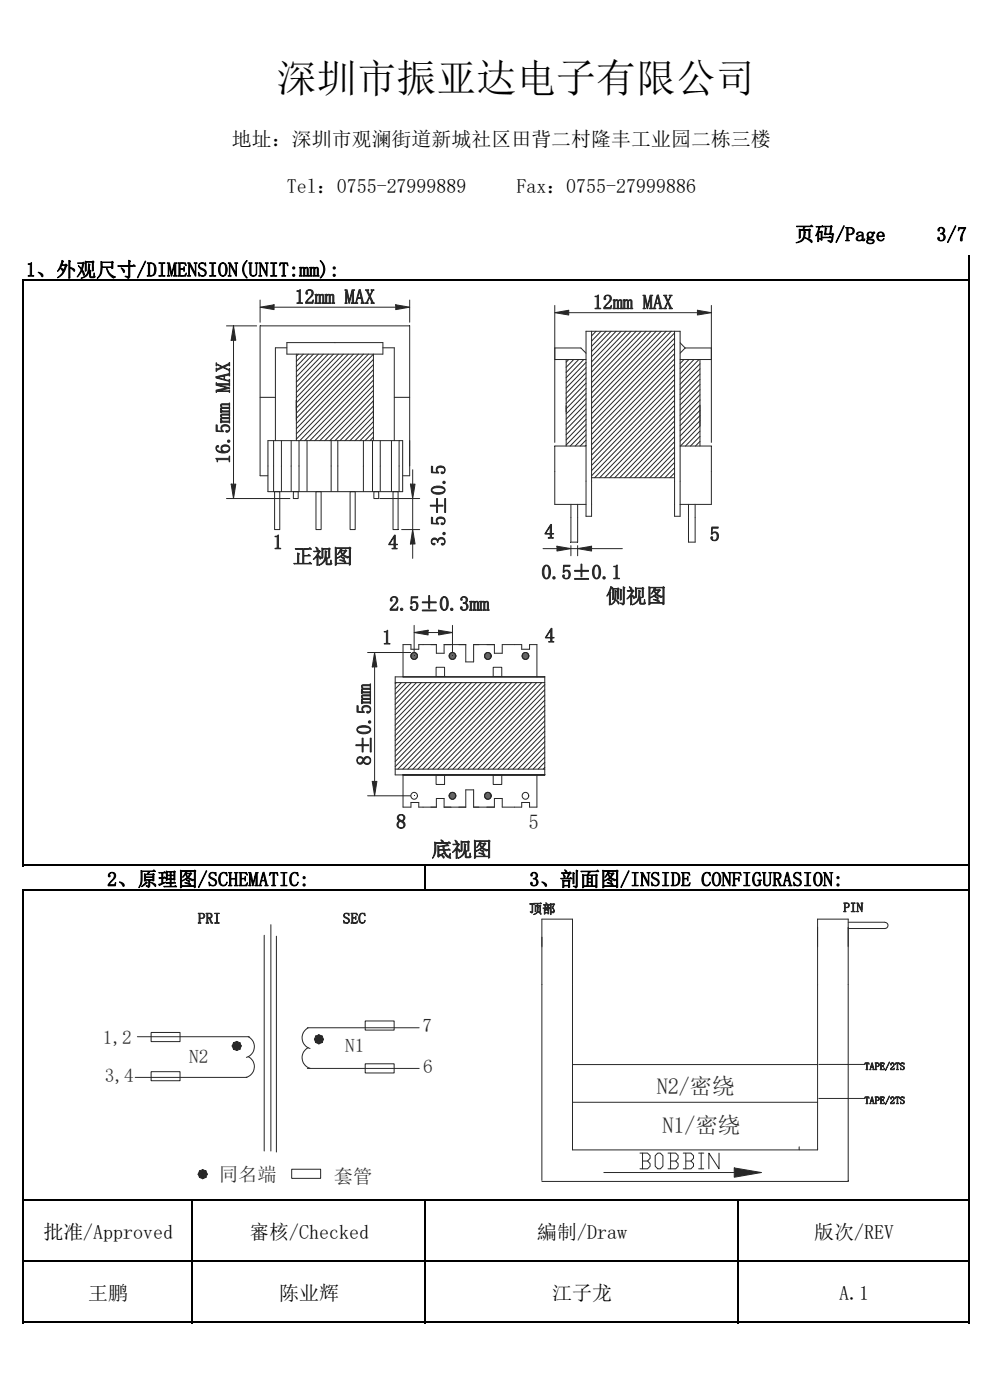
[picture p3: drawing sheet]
<svg xmlns="http://www.w3.org/2000/svg" width="210mm" height="297mm" viewBox="0 0 210 297" stroke-linecap="round" stroke-linejoin="round" font-family="sans-serif">
<g fill="none" stroke="#000" stroke-width=".34">
<path d="M4.6 59.4h201.1M4.8 59.2v124.6M205.5 54.1v226.6M4.6 183.6h201.1M4.6 188.8h201.1M4.8 188.6v92.1M90.1 183.4v5.5M4.6 254.5h201.1M40.8 254.3v26.4M90.1 254.3v26.4M156.5 254.3v26.4M4.6 267.5h201.1"/>
<path d="M4.6 280.5h201.1"/>
</g>
<g fill="none" stroke="#212830" stroke-width=".21">
<path d="M60.9 73.8h-2.5v19.7M60.9 72.7h20.3v2.4h-20.3zM62.9 75.1v18.4M63.3 75.1l-.4 .5M64.3 75.1l-1.4 1.6M65.4 75.1l-2.5 2.7M66.5 75.1l-3.6 3.7M67.5 75.1l-4.6 4.9M68.6 75.1l-5.7 6M69.7 75.1l-6.8 7.1M70.7 75.1l-7.8 8.1M71.8 75.1l-8.9 9.2"/>
<path d="M72.9 75.1l-10 10.4M73.9 75.1l-11 11.4M75 75.1l-12.1 12.5M76 75.1l-13.1 13.6M77.1 75.1l-14.2 14.7M78.2 75.1l-15.3 15.8M79.2 76.2l-16.3 16.9M79.2 77.4l-15.6 16.1M79.2 78.4l-14.5 15.1M79.2 79.5l-13.5 14M81.2 73.8h2.4v19.7M120.1 76.3v18.3"/>
<path d="M120.6 76.3l-.5 .5M121.7 76.3l-1.6 1.6M122.8 76.3l-2.7 2.7M123.8 76.3l-3.7 3.8M124.3 76.9l-4.2 4.3M124.3 78l-4.2 4.3M124.3 79.1l-4.2 4.3M124.3 74.9l-1.1-1.1h-5.5v2.5h6.6M125.5 70.3v31.8M126.4 70.3l-.9 1M127.5 70.3l-2 2.1M128.6 70.3l-3.1 3.2"/>
<path d="M129.6 70.3l-4.1 4.3M130.7 70.3l-5.2 5.4M131.7 70.3l-6.2 6.5M132.8 70.3l-7.3 7.6M133.9 70.3l-8.4 8.6M134.9 70.3l-9.4 9.8M136 70.3l-10.5 10.9M137.1 70.3l-11.6 11.9M138.1 70.3l-12.6 13M139.2 70.3l-13.7 14.1M140.2 70.3l-14.7 15.3M141.3 70.3l-15.8 16.3"/>
<path d="M142.4 70.3l-16.9 17.4M143.1 70.6l-17.6 18.2M143.1 71.8l-17.6 18.1M143.1 72.9l-17.6 18.1M143.1 73.9l-17.6 18.2M143.1 75l-17.6 18.2M143.1 76.1l-17.6 18.2M143.1 77.3l-17.6 18.1M143.1 78.3l-17.6 18.2M143.1 79.4l-17.6 18.2M143.1 70.3v31.8M144.3 72.7l1 1.1"/>
<path d="M145.1 76.3l-.8 .8M145.3 73.8h5.6v2.5h-6.6M145.3 73.8l-1 1.1M146.1 76.3l-1.8 1.9M147.2 76.3l-2.9 3M148.3 76.3l-4 4.1M148.5 77.2l-4.2 4.3M148.5 78.3l-4.2 4.3M148.5 79.4l-4.2 4.3M148.5 76.3v18.3M55.2 84.3h3.2M58 93.5v5.4"/>
<path d="M59.7 93.5v5.4M62.9 92l16.3-16.9v18.4M70.2 93.5v5.4M71.7 93.5v5.4M77.1 93.5v5.4M79.2 80.6l-12.4 12.9M79.2 81.7l-11.4 11.8M79.2 82.8l-10.3 10.7M79.2 83.9l-9.2 9.6M79.2 85l-8.1 8.5M79.2 86.1l-7.1 7.4M79.2 87.2l-6 6.3"/>
<path d="M79.2 88.3l-5 5.2M79.2 89.4l-3.9 4.1M79.2 90.5l-2.8 3M79.2 91.6l-1.8 1.9M79.2 92.7l-.7 .8M83.6 84.3h3.3M84.7 93.5h-27.9v5.4M124.3 80.2l-4.2 4.3M124.3 81.3l-4.2 4.3M124.3 82.4l-4.2 4.3M124.3 83.5l-4.2 4.3M124.3 84.6l-4.2 4.3"/>
<path d="M124.3 85.7l-4.2 4.3M124.3 86.8l-4.2 4.3M124.3 87.9l-4.2 4.3M124.3 89l-4.2 4.3M124.3 90.1l-4.2 4.3M124.3 91.2l-3.4 3.4M124.3 92.3l-2.3 2.3M124.3 93.4l-1.2 1.2M124.3 94.5l-.2 .1M124.3 94.6h-6.6v5.4M143.1 80.5l-17.6 18.2M143.1 81.6l-17.6 18.2"/>
<path d="M143.1 82.7l-17.6 18.2M143.1 83.8l-17 17.5M143.1 84.9l-15.9 16.4M143.1 86l-14.8 15.3M143.1 87.1l-13.8 14.2M143.1 88.2l-12.7 13.1M143.1 89.3l-11.6 12M143.1 90.4l-10.6 10.9M143.1 91.5l-9.5 9.8M143.1 92.6l-8.5 8.7M143.1 93.7l-7.4 7.6M143.1 94.8l-6.3 6.5"/>
<path d="M143.1 95.9l-5.3 5.4M143.1 97l-4.2 4.3M143.1 98.1l-3.1 3.2M143.1 99.2l-2.1 2.1M144.3 94.6h6.6v5.4M148.5 80.5l-4.2 4.3M148.5 81.6l-4.2 4.3M148.5 82.7l-4.2 4.3M148.5 83.8l-4.2 4.3M148.5 84.9l-4.2 4.3M148.5 85.9l-4.2 4.4M148.5 87l-4.2 4.4"/>
<path d="M148.5 88.2l-4.2 4.3M148.5 89.3l-4.2 4.3M148.5 90.3l-4.2 4.3M148.5 91.4l-3.1 3.2M148.5 92.5l-2 2.1M148.5 93.6l-1 1M55.2 100.9v-31.8h31.7v31.8M121.1 107v2.8M122.5 107v2.8M124.3 102.1v-31.8h20v31.8M143.1 100.3l-1 1M146 107v2.8"/>
<path d="M147.4 107v2.8M85.5 136.7h1.7M88.8 136.7h.9M91.4 136.7h1.2M94.2 136.7h1.5M97.3 136.7h1.5M100.5 136.7h1.1M103.2 136.7h1.7M109.2 136.7h1.5M112.3 136.7h1.6v6.9M84.1 144.8l-.3 .3M85.1 144.8l-1.3 1.4"/>
<path d="M86.2 144.8l-2.4 2.5M87.3 144.8l-3.5 3.6M88.3 144.8l-4.5 4.7M89.4 144.8l-5.6 5.8M90.5 144.8l-6.7 6.8M91.5 144.8l-7.7 8M92.6 144.8l-8.8 9.1M93.6 144.8l-9.8 10.1M94.7 144.8l-10.9 11.2M95.8 144.8l-12 12.3M96.8 144.8l-13 13.5M97.9 144.8l-14.1 14.5"/>
<path d="M99 144.8l-15.2 15.6M100 144.8l-16.2 16.7M101.1 144.8l-17.3 17.8M102.1 144.8l-17.7 18.4M103.2 144.8l-17.8 18.4M104.3 144.8l-17.8 18.4M105.3 144.8l-17.7 18.4M106.4 144.8l-17.8 18.4M107.5 144.8l-17.8 18.4M108.5 144.8l-17.7 18.4M109.6 144.8l-17.8 18.4M110.6 144.8l-17.7 18.4"/>
<path d="M111.7 144.8l-17.8 18.4M112.8 144.8l-17.8 18.4M113.8 144.8l-17.7 18.4M114.9 144.8l-17.8 18.4M115.6 145.2l-17.4 18M115.6 146.3l-16.3 16.9M115.6 147.4l-15.3 15.8M115.6 148.5l-14.2 14.7M115.6 149.6l-13.1 13.6M115.6 150.7l-12.1 12.5M115.6 151.8l-11 11.4M115.6 152.9l-10 10.3"/>
<path d="M115.6 154l-8.9 9.2M115.6 155.1l-7.8 8.1M115.6 156.2l-6.8 7M115.6 157.3l-5.7 5.9M115.6 158.4l-4.6 4.8M115.6 159.5l-3.6 3.7M115.6 143.6v20.8h-30.1M115.6 160.6l-2.5 2.6M115.6 161.7l-1.5 1.5M115.6 162.8l-.4 .4"/>
</g>
<g fill="#212830">
<path d="M111.3 138.4h.3z"/>
<path d="M111.4 138.4h.2z"/>
<path d="M103.3 138.4h.4z"/>
<path d="M103.4 138.4h.3z"/>
<path d="M95.8 138.4h.4z"/>
<path d="M95.9 138.4h.3z"/>
<path d="M87.7 138.4h.3z"/>
<path d="M87.8 138.4h.2z"/>
<path d="M111.1 138.5h.7z"/>
<path d="M111.3 138.4l.5 .1z"/>
<path d="M103.2 138.5h.6z"/>
<path d="M103.3 138.4l.5 .1z"/>
<path d="M95.6 138.5h.7z"/>
<path d="M95.8 138.4l.5 .1z"/>
<path d="M87.5 138.5h.7z"/>
<path d="M87.7 138.4l.5 .1z"/>
<path d="M111 138.6h.9z"/>
<path d="M111.1 138.5l.8 .1z"/>
<path d="M103 138.6h.9z"/>
<path d="M103.2 138.5l.7 .1z"/>
<path d="M95.6 138.6h.8z"/>
<path d="M95.6 138.5l.8 .1z"/>
<path d="M87.4 138.6h.9z"/>
<path d="M87.5 138.5l.8 .1z"/>
<path d="M111 138.6l1 .1h-1.1z"/>
<path d="M111 138.6l1 .1z"/>
<path d="M103 138.6l1 .1h-1z"/>
<path d="M103 138.6l1 .1z"/>
<path d="M95.6 138.6l.9 .1h-1z"/>
<path d="M95.6 138.6l.9 .1z"/>
<path d="M87.4 138.6l1 .1h-1.1z"/>
<path d="M87.4 138.6l1 .1z"/>
<path d="M110.9 138.7l1.2 .1h-1.2z"/>
<path d="M110.9 138.7l1.2 .1z"/>
<path d="M103 138.7l1.1 .1h-1.2z"/>
<path d="M103 138.7l1.1 .1z"/>
<path d="M95.5 138.7l1.1 .1h-1.2z"/>
<path d="M95.5 138.7l1.1 .1z"/>
<path d="M87.3 138.7l1.2 .1h-1.3z"/>
<path d="M87.3 138.7l1.2 .1z"/>
<path d="M110.9 138.8l1.2 .1h-1.3z"/>
<path d="M110.9 138.8h1.2v.1z"/>
<path d="M102.9 138.8l1.3 .1h-1.4z"/>
<path d="M102.9 138.8h1.2l.1 .1z"/>
<path d="M95.4 138.8l1.2 .1h-1.3z"/>
<path d="M95.4 138.8h1.2v.1z"/>
<path d="M87.2 138.8l1.3 .1h-1.3z"/>
<path d="M87.2 138.8h1.3v.1z"/>
<path d="M110.8 138.9l1.3 .1h-1.3z"/>
<path d="M110.8 138.9h1.3v.1z"/>
<path d="M102.8 138.9l1.4 .1h-1.4z"/>
<path d="M102.8 138.9h1.4v.1z"/>
<path d="M95.3 138.9l1.4 .1h-1.4z"/>
<path d="M95.3 138.9h1.3l.1 .1z"/>
<path d="M87.2 138.9l1.3 .1h-1.4z"/>
<path d="M87.2 138.9h1.3v.1z"/>
<path d="M110.8 139l1.4 .1h-1.4z"/>
<path d="M110.8 139h1.3l.1 .1z"/>
<path d="M102.8 139l1.4 .1h-1.4z"/>
<path d="M102.8 139h1.4v.1z"/>
<path d="M95.3 139l1.4 .1h-1.4z"/>
<path d="M95.3 139h1.4v.1z"/>
<path d="M87.1 139l1.5 .1h-1.5z"/>
<path d="M87.1 139h1.4l.1 .1z"/>
<path d="M110.8 139.1l1.3 .2h-1.3z"/>
<path d="M110.8 139.1h1.4l-.1 .2z"/>
<path d="M102.8 139.1l1.4 .2h-1.4z"/>
<path d="M102.8 139.1h1.4v.2z"/>
<path d="M95.3 139.1l1.4 .2h-1.4z"/>
<path d="M95.3 139.1h1.4v.2z"/>
<path d="M87.1 139.1l1.4 .2h-1.4z"/>
<path d="M87.1 139.1h1.5l-.1 .2z"/>
<path d="M110.8 139.3l1.3 .1h-1.3z"/>
<path d="M110.8 139.3h1.3v.1z"/>
<path d="M102.8 139.3l1.4 .1h-1.4z"/>
<path d="M102.8 139.3h1.4v.1z"/>
<path d="M95.3 139.3l1.3 .1h-1.3z"/>
<path d="M95.3 139.3h1.4l-.1 .1z"/>
<path d="M87.1 139.3l1.4 .1h-1.3z"/>
<path d="M87.1 139.3h1.4v.1z"/>
<path d="M110.8 139.4l1.3 .1h-1.2z"/>
<path d="M110.8 139.4h1.3v.1z"/>
<path d="M102.8 139.4l1.3 .1h-1.2z"/>
<path d="M102.8 139.4h1.4l-.1 .1z"/>
<path d="M95.3 139.4l1.3 .1h-1.2z"/>
<path d="M95.3 139.4h1.3v.1z"/>
<path d="M87.2 139.4l1.3 .1h-1.3z"/>
<path d="M87.2 139.4h1.3v.1z"/>
<path d="M110.9 139.5l1.1 .1z"/>
<path d="M110.9 139.5h1.2z"/>
<path d="M102.9 139.5l1.1 .1z"/>
<path d="M102.9 139.5h1.2z"/>
<path d="M95.4 139.5l1.1 .1z"/>
<path d="M95.4 139.5h1.2z"/>
<path d="M87.2 139.5l1.2 .1z"/>
<path d="M87.2 139.5h1.3z"/>
<path d="M110.9 139.6l1 .1z"/>
<path d="M110.9 139.6h1.1z"/>
<path d="M103 139.6l.9 .1z"/>
<path d="M103 139.6h1z"/>
<path d="M95.5 139.6l.9 .1z"/>
<path d="M95.5 139.6h1z"/>
<path d="M87.3 139.6l1 .1z"/>
<path d="M87.3 139.6h1.1z"/>
<path d="M111 139.7l.8 .1z"/>
<path d="M111 139.7h.9z"/>
<path d="M103 139.7l.8 .1z"/>
<path d="M103 139.7h.9z"/>
<path d="M95.6 139.7l.7 .1z"/>
<path d="M95.6 139.7h.8z"/>
<path d="M87.4 139.7l.8 .1z"/>
<path d="M87.4 139.7h.9z"/>
<path d="M111.1 139.8l.5 .1z"/>
<path d="M111.1 139.8h.7z"/>
<path d="M103.2 139.8l.5 .1z"/>
<path d="M103.2 139.8h.6z"/>
<path d="M95.6 139.8l.6 .1z"/>
<path d="M95.6 139.8h.7z"/>
<path d="M87.5 139.8l.5 .1z"/>
<path d="M87.5 139.8h.7z"/>
<path d="M111.3 139.9h.2z"/>
<path d="M111.3 139.9h.3z"/>
<path d="M103.3 139.9h.3z"/>
<path d="M103.3 139.9h.4z"/>
<path d="M95.8 139.9h.2z"/>
<path d="M95.8 139.9h.4z"/>
<path d="M87.7 139.9h.2z"/>
<path d="M87.7 139.9h.3z"/>
<path d="M103.3 168.1h.4z"/>
<path d="M103.4 168.1h.3z"/>
<path d="M95.8 168.1h.4z"/>
<path d="M95.9 168.1h.3z"/>
<path d="M103.2 168.2h.6z"/>
<path d="M103.3 168.1l.5 .1z"/>
<path d="M95.6 168.2h.7z"/>
<path d="M95.8 168.1l.5 .1z"/>
<path d="M103 168.2h.9z"/>
<path d="M103.2 168.2h.7z"/>
<path d="M95.6 168.2h.8z"/>
<path d="M103 168.2l1 .1h-1z"/>
<path d="M103 168.2l1 .1z"/>
<path d="M95.6 168.2l.9 .1h-1z"/>
<path d="M95.6 168.2l.9 .1z"/>
<path d="M103 168.3l1.1 .1h-1.2z"/>
<path d="M103 168.3l1.1 .1z"/>
<path d="M95.5 168.3l1.1 .1h-1.2z"/>
<path d="M95.5 168.3l1.1 .1z"/>
<path d="M102.9 168.4l1.3 .2h-1.4z"/>
<path d="M102.9 168.4h1.2l.1 .2z"/>
<path d="M95.4 168.4l1.2 .2h-1.3z"/>
<path d="M95.4 168.4h1.2v.2z"/>
<path d="M102.8 168.6l1.4 .1h-1.4z"/>
<path d="M102.8 168.6h1.4v.1z"/>
<path d="M95.3 168.6l1.4 .1h-1.4z"/>
<path d="M95.3 168.6h1.3l.1 .1z"/>
<path d="M102.8 168.7l1.4 .1h-1.4z"/>
<path d="M102.8 168.7h1.4v.1z"/>
<path d="M95.3 168.7l1.4 .1h-1.4z"/>
<path d="M95.3 168.7h1.4v.1z"/>
<path d="M102.8 168.8l1.4 .2h-1.4z"/>
<path d="M102.8 168.8h1.4v.2z"/>
<path d="M95.3 168.8l1.4 .2h-1.4z"/>
<path d="M95.3 168.8h1.4v.2z"/>
<path d="M102.8 169l1.4 .1h-1.4z"/>
<path d="M102.8 169h1.4v.1z"/>
<path d="M95.3 169l1.3 .1h-1.3z"/>
<path d="M95.3 169h1.4l-.1 .1z"/>
<path d="M102.8 169.1l1.3 .1h-1.2z"/>
<path d="M102.8 169.1h1.4l-.1 .1z"/>
<path d="M95.3 169.1l1.3 .1h-1.2z"/>
<path d="M95.3 169.1h1.3v.1z"/>
<path d="M102.9 169.2l1.1 .1z"/>
<path d="M102.9 169.2h1.2z"/>
<path d="M95.4 169.2l1.1 .1z"/>
<path d="M95.4 169.2h1.2z"/>
<path d="M103 169.3l.9 .1z"/>
<path d="M103 169.3h1z"/>
<path d="M95.5 169.3l.9 .1z"/>
<path d="M95.5 169.3h1z"/>
<path d="M103 169.4l.8 .1z"/>
<path d="M103 169.4h.9z"/>
<path d="M95.6 169.4l.7 .1z"/>
<path d="M95.6 169.4h.8z"/>
<path d="M103.2 169.5h.5z"/>
<path d="M103.2 169.5h.6z"/>
<path d="M95.6 169.5h.6z"/>
<path d="M95.6 169.5h.7z"/>
<path d="M103.3 169.5h.3z"/>
<path d="M103.3 169.5h.4z"/>
<path d="M95.8 169.5h.2z"/>
<path d="M95.8 169.5h.4z"/>
</g>
<g fill="none" stroke="#212830" stroke-width=".21">
<path d="M58 98.9v5.4M59.7 98.9v5.4M61.8 93.5v10.8M63.4 93.5v10.8M65.1 93.5v10.8M70.2 98.9v5.4M71.7 98.9v5.4M77.1 98.9v5.4M79 93.5v10.8M80.7 93.5v10.8M83 93.5v10.8M84.7 93.5v10.8"/>
<path d="M84.7 93.5h.7v10.8h-28.6v-5.4M117.7 100v7h6.6M150.9 100v7h-6.6M55.2 100.9h1.6M58.2 104.3h1.1v8h-1.1zM62.2 104.3h1v1.5h-1zM67 104.3h1.1v8h-1.1zM74.3 104.3h1v8h-1zM79.3 104.3h1v1.5h-1zM83.4 104.3h1v8h-1zM85.4 100.9h1.5M121.1 109.8v5.2h1.4v-5.2"/>
<path d="M124.3 102.1v7.4h1.2v-7.4M125.5 101.3h17.6M143.1 102.1v7.4h1.2v-7.4M146 109.8v5.2h1.4v-5.2M85.5 136.7v6.9M87.2 136.7v1h1.6v-1M87.8 132.7v5.7M89.7 136.7h2.9v1.9h1.6v-1.9h4.6v3.7h1.7v-3.7h4.4v1.9h1.6v-1.9h2.7M90.8 134.2h2.2M96 132.7v5.7M110.7 136.7v1h1.6v-1M83.8 144.8h31.8"/>
<path d="M92.5 141.6h1.8v1.9h-1.8zM104.6 141.6h1.8v1.9h-1.8zM115.6 143.6h-31.8v20.8h31.8M83.8 163.2h31.8M85.5 164.4v6.8h1.7v-1h1.6v1h3.8v-1.8h1.6v1.8h4.6v-3.6h1.7v3.6h4.4v-1.8h1.6v1.8h4.2v-1h1.6v1h1.6v-6.8M92.5 164.5h1.8v1.9h-1.8zM104.6 164.5h1.8v1.9h-1.8z"/>
<circle cx="87.8" cy="139.1" r=".71"/>
<circle cx="87.8" cy="139.2" r=".72"/>
<circle cx="96" cy="139.1" r=".71"/>
<circle cx="96" cy="139.1" r=".72"/>
<circle cx="103.5" cy="139.1" r=".71"/>
<circle cx="103.5" cy="139.2" r=".72"/>
<circle cx="111.4" cy="139.1" r=".71"/>
<circle cx="111.4" cy="139.2" r=".72"/>
<circle cx="87.8" cy="168.8" r=".71"/>
<circle cx="96" cy="168.8" r=".71"/>
<circle cx="96" cy="168.8" r=".72"/>
<circle cx="103.5" cy="168.8" r=".71"/>
<circle cx="103.5" cy="168.8" r=".72"/>
<circle cx="111.4" cy="168.8" r=".71"/>
</g>
<path d="M87.8 134.2l3-.5v1z" fill="#212830"/>
<path d="M87.8 134.2l3-.5v1z" fill="none" stroke="#212830" stroke-width=".21"/>
<path d="M93 133.7l3 .5-3 .5z" fill="#212830"/>
<path d="M78 138.4h9.1M93 133.7l3 .5-3 .5zM79.5 141.5v24.3M78 168.8h9.1" fill="none" stroke="#212830" stroke-width=".21"/>
<path d="M79.5 138.4l.4 3.1h-.9z" fill="#212830"/>
<path d="M79.5 138.4l.4 3.1h-.9z" fill="none" stroke="#212830" stroke-width=".21"/>
<path d="M79 165.8h.9l-.4 3z" fill="#212830"/>
<path d="M48 69.1h6.4M49.5 72.2v30.5M48 105.8h13.5M79 165.8h.9l-.4 3z" fill="none" stroke="#212830" stroke-width=".21"/>
<path d="M49 102.7h1l-.5 3.1z" fill="#212830"/>
<path d="M49 102.7h1l-.5 3.1z" fill="none" stroke="#212830" stroke-width=".21"/>
<path d="M49.5 69.1l.5 3.1h-1z" fill="#212830"/>
<path d="M49.5 69.1l.5 3.1h-1zM55.2 63.6v4.8M58.1 65.2h25.8M86.9 63.6v4.8" fill="none" stroke="#212830" stroke-width=".21"/>
<path d="M55.2 65.2l2.9-.5v1z" fill="#212830"/>
<path d="M55.2 65.2l2.9-.5v1z" fill="none" stroke="#212830" stroke-width=".21"/>
<path d="M83.9 64.7l3 .5-3 .5z" fill="#212830"/>
<path d="M83.9 64.7l3 .5-3 .5zM117.7 64.8v29M120.6 66.3h27.3M150.9 64.8v29" fill="none" stroke="#212830" stroke-width=".21"/>
<path d="M117.7 66.3l2.9-.5v1z" fill="#212830"/>
<path d="M117.7 66.3l2.9-.5v1z" fill="none" stroke="#212830" stroke-width=".21"/>
<path d="M147.9 65.8l3 .5-3 .5z" fill="#212830"/>
<path d="M147.9 65.8l3 .5-3 .5zM87.5 99.6v3.1M80.6 105.8h8.4M85.2 112.3h3.8M87.5 105.8v6.5M87.5 115.4v3.1" fill="none" stroke="#212830" stroke-width=".21"/>
<path d="M87.1 102.7h.9l-.5 3.1z" fill="#212830"/>
<path d="M87.1 102.7h.9l-.5 3.1z" fill="none" stroke="#212830" stroke-width=".21"/>
<path d="M87.5 112.3l.5 3.1h-.9z" fill="#212830"/>
<path d="M87.5 112.3l.5 3.1h-.9zM115.2 116.4h2.9M121.1 115.7v2.2M121.1 116.4h1.4M122.5 115.7v2.2M125.5 116.4h6.5" fill="none" stroke="#212830" stroke-width=".21"/>
<path d="M118.1 115.9l3 .5-3 .5z" fill="#212830"/>
<path d="M118.1 115.9l3 .5-3 .5z" fill="none" stroke="#212830" stroke-width=".21"/>
<path d="M122.5 116.4l3-.5v1z" fill="#212830"/>
<path d="M122.5 116.4l3-.5v1zM56 198.4v45.8M58.6 198.6v45.8" fill="none" stroke="#212830" stroke-width=".21"/>
<path d="M43.7 248.4l.3 .7h-1z" fill="#212830"/>
<path d="M43.7 248.4l.3 .7h-1z" fill="none" stroke="#212830" stroke-width=".21"/>
<path d="M43 248.1l.7 .3-.7 .7z" fill="#212830"/>
<path d="M43 248.1l.7 .3-.7 .7z" fill="none" stroke="#212830" stroke-width=".21"/>
<path d="M42.3 248.4l.7-.3v1z" fill="#212830"/>
<path d="M42.3 248.4l.7-.3v1z" fill="none" stroke="#212830" stroke-width=".21"/>
<path d="M42.3 248.4l.7 .7h-1z" fill="#212830"/>
<path d="M42.3 248.4l.7 .7h-1z" fill="none" stroke="#212830" stroke-width=".21"/>
<path d="M42 249.1h1l-.7 .7z" fill="#212830"/>
<path d="M42 249.1h1l-.7 .7z" fill="none" stroke="#212830" stroke-width=".21"/>
<path d="M42.3 249.8l.7-.7v.9z" fill="#212830"/>
<path d="M42.3 249.8l.7-.7v.9z" fill="none" stroke="#212830" stroke-width=".21"/>
<path d="M43 249.1l.7 .7-.7 .2z" fill="#212830"/>
<path d="M43 249.1l.7 .7-.7 .2z" fill="none" stroke="#212830" stroke-width=".21"/>
<path d="M43 249.1h1l-.3 .7z" fill="#212830"/>
<path d="M65.2 218h23.7M65.4 218a2.37 2.37 0 0 0-1.3 2.4 2.37 2.37 0 0 0 1.7 2M65.2 226.6h23.7M65.4 222.2a2.37 2.37 0 0 0-1.3 2.4 2.37 2.37 0 0 0 1.7 2M43 249.1h1l-.3 .7z" fill="none" stroke="#212830" stroke-width=".21"/>
<path d="M68.3 219.8l.3 .7h-1z" fill="#212830"/>
<path d="M68.3 219.8l.3 .7h-1z" fill="none" stroke="#212830" stroke-width=".21"/>
<path d="M67.6 219.5l.7 .3-.7 .7z" fill="#212830"/>
<path d="M67.6 219.5l.7 .3-.7 .7z" fill="none" stroke="#212830" stroke-width=".21"/>
<path d="M67 219.8l.6-.3v1z" fill="#212830"/>
<path d="M67 219.8l.6-.3v1z" fill="none" stroke="#212830" stroke-width=".21"/>
<path d="M67 219.8l.6 .7h-.9z" fill="#212830"/>
<path d="M67 219.8l.6 .7h-.9z" fill="none" stroke="#212830" stroke-width=".21"/>
<path d="M66.7 220.5h.9l-.6 .7z" fill="#212830"/>
<path d="M66.7 220.5h.9l-.6 .7z" fill="none" stroke="#212830" stroke-width=".21"/>
<path d="M67 221.2l.6-.7v.9z" fill="#212830"/>
<path d="M67 221.2l.6-.7v.9z" fill="none" stroke="#212830" stroke-width=".21"/>
<path d="M67.6 220.5l.7 .7-.7 .2z" fill="#212830"/>
<path d="M67.6 220.5l.7 .7-.7 .2z" fill="none" stroke="#212830" stroke-width=".21"/>
<path d="M67.6 220.5h1l-.3 .7z" fill="#212830"/>
<path d="M29.1 219.9h23.8M52.6 219.9a2.37 2.37 0 0 1 1.3 2.3 2.37 2.37 0 0 1-1.6 2.1M77.5 216.6h6.1v1.9h-6.1zM28.7 228.5h23.7M52.6 224.1a2.37 2.37 0 0 1 1.3 2.4 2.37 2.37 0 0 1-1.6 2M67.6 220.5h1l-.3 .7zM77.5 225.7h6.1v1.9h-6.1zM61.9 248h6.1v2h-6.1z" fill="none" stroke="#212830" stroke-width=".21"/>
<path d="M50.2 221.9l.7-.7 .3 .7z" fill="#212830"/>
<path d="M50.2 221.9l.7-.7 .3 .7z" fill="none" stroke="#212830" stroke-width=".21"/>
<path d="M50.2 220.9l.7 .3-.7 .7z" fill="#212830"/>
<path d="M50.2 220.9l.7 .3-.7 .7z" fill="none" stroke="#212830" stroke-width=".21"/>
<path d="M49.5 221.2l.7-.3v1z" fill="#212830"/>
<path d="M49.5 221.2l.7-.3v1z" fill="none" stroke="#212830" stroke-width=".21"/>
<path d="M49.5 221.2l.7 .7h-1z" fill="#212830"/>
<path d="M49.5 221.2l.7 .7h-1z" fill="none" stroke="#212830" stroke-width=".21"/>
<path d="M49.2 221.9h1l-.7 .7z" fill="#212830"/>
<path d="M49.2 221.9h1l-.7 .7z" fill="none" stroke="#212830" stroke-width=".21"/>
<path d="M50.2 221.9v.9l-.7-.2z" fill="#212830"/>
<path d="M50.2 221.9v.9l-.7-.2z" fill="none" stroke="#212830" stroke-width=".21"/>
<path d="M50.2 221.9l.7 .7-.7 .2z" fill="#212830"/>
<path d="M50.2 221.9l.7 .7-.7 .2z" fill="none" stroke="#212830" stroke-width=".21"/>
<path d="M50.2 221.9h1l-.3 .7z" fill="#212830"/>
<g fill="none" stroke="#212830" stroke-width=".21">
<path d="M57.5 196.2v48M173.4 195h6.5M32.1 219h6.1v2h-6.1zM114.9 200.7v-5.7h6.5v5.7M173.4 208.9v34.8M179.9 208.9v41.5M32.1 227.3h6.1v2h-6.1zM50.2 221.9h1l-.3 .7zM121.4 233.8h52M121.4 225.8h52M114.9 250.6h65M121.4 243.9h52"/>
<path d="M135.7 244.6h1.6l.6 .6v.5l-.6 .6M136.3 246.3h1l.6 .5v.6l-.6 .5h-1.6M136.3 244.6v3.3M139.5 244.6h.6l.5 .6v2.2l-.5 .5h-.6l-.5-.5v-2.2zM141.7 244.6h1.6l.5 .6v.5l-.5 .6M142.2 246.3h1.1l.5 .5v.6l-.5 .5h-1.6M142.2 244.6v3.3M144.9 244.6h1.7l.5 .6v.5l-.5 .6M145.5 246.3h1.1l.5 .5v.6l-.5 .5h-1.7M145.5 244.6v3.3M148.2 244.6h1.1M148.2 247.9h1.1"/>
<path d="M148.7 244.6v3.3M152.5 244.6v3.3l-2.1-3.3v3.3"/>
</g>
<path d="M155.7 247.8l5.8 .9-5.8 1z" fill="#212830"/>
<path d="M173.4 196.7v4.2M179.9 196.7v4.2M179.9 195.6h7.8M187.7 195.7a.66 .66 0 0 1 .7 .6 .66 .66 0 0 1-.7 .7M114.9 208.9v41.5M121.4 208.9v34.8M173.7 233h9.7M128.1 248.7h27.6M155.7 247.8l5.8 .9-5.8 1z" fill="none" stroke="#212830" stroke-width=".21"/>
<path d="M114.9 198.8v10.1M121.4 198.8v10.1M173.4 195v5.7M179.9 197h7.8M179.9 195v5.7M173.4 200.9v8M179.9 200.9v8M173.7 225.8h9.7M121.4 243.7v.2M169.5 243.3v.6M173.4 243.7v.2M179.9 250.4v.2" fill="none" stroke="#212830" stroke-width=".21"/>
<text font-size="8.5" x="58.7" y="19.5">深圳市振亚达电子有限公司</text>
<g font-size="4.8" fill="#212830">
<text x="139.3" y="232.1">N2/密绕</text>
<text x="140.5" y="240.3">N1/密绕</text>
</g>
<text font-size="4.4" fill="#212830" x="112.1" y="175.8">5</text>
<g font-size="4.3" fill="#212830">
<text x="62.5" y="64.4">12mm MAX</text>
<text x="125.7" y="65.6">12mm MAX</text>
<text x="48.8" y="83.3" transform="rotate(-90 48.8 83.3)">MAX</text>
<text x="48.8" y="98.5" transform="rotate(-90 48.8 98.5)">16.5m</text>
<text x="57.8" y="116.5">1</text>
<text x="62.1" y="119.5">正视图</text>
<text x="82.3" y="116.5">4</text>
<text x="94.5" y="115.9" transform="rotate(-90 94.5 115.9)">3.5±0.5</text>
<text x="115.4" y="114.2">4</text>
<text x="150.5" y="114.7">5</text>
<text x="114.8" y="122.8">0.5±0.1</text>
<text x="82.5" y="129.5">2.5±0.3mm</text>
<text x="128.6" y="127.9">侧视图</text>
<text x="81" y="136.7">1</text>
<text x="115.5" y="136.3">4</text>
<text x="78.7" y="162.4" transform="rotate(-90 78.7 162.4)">8±0.5m</text>
<text x="84" y="175.8">8</text>
<text x="91.6" y="181.7">底视图</text>
</g>
<g font-size="4.2">
<text x="49.2" y="30.9">地址：深圳市观澜街道新城社区田背二村隆丰工业园二栋三楼</text>
<text x="60.9" y="41">Tel：0755-27999889</text>
<text x="109.5" y="41">Fax：0755-27999886</text>
<text x="168.6" y="51.2">页码/Page</text>
<text x="198.6" y="51.2">3/7</text>
<text x="5.5" y="58.6">1、外观尺寸/DIMENSION(UNIT:mm):</text>
<text x="22.7" y="188">2、原理图/SCHEMATIC:</text>
<text x="112.3" y="188">3、剖面图/INSIDE CONFIGURASION:</text>
<text x="9.2" y="262.8">批准/Approved</text>
<text x="52.9" y="262.8">審核/Checked</text>
<text x="113.9" y="262.8">編制/Draw</text>
<text x="172.7" y="262.8">版次/REV</text>
<text x="18.7" y="275.8">王鹏</text>
<text x="59.2" y="275.8">陈业辉</text>
<text x="117.1" y="275.8">江子龙</text>
<text x="178" y="275.8">A.1</text>
</g>
<g font-size="4" fill="#212830">
<text x="21.8" y="221.5">1,2</text>
<text x="89.6" y="218.8">7</text>
<text x="40.1" y="225.4">N2</text>
<text x="73.2" y="223.2">N1</text>
<text x="89.7" y="227.7">6</text>
<text x="22.2" y="229.5">3,4</text>
<text x="46.4" y="250.6">同名端</text>
<text x="70.8" y="251">套管</text>
</g>
<g font-size="3.2" fill="#212830">
<text x="42" y="195.9">PRI</text>
<text x="72.7" y="195.9">SEC</text>
</g>
<g font-size="2.8" fill="#212830">
<text x="112.2" y="193.7">顶部</text>
<text x="178.9" y="193.5">PIN</text>
</g>
<g font-size="2.2" fill="#212830">
<text x="183.4" y="227">TAPE/2TS</text>
<text x="183.4" y="234.2">TAPE/2TS</text>
</g>
</svg>
